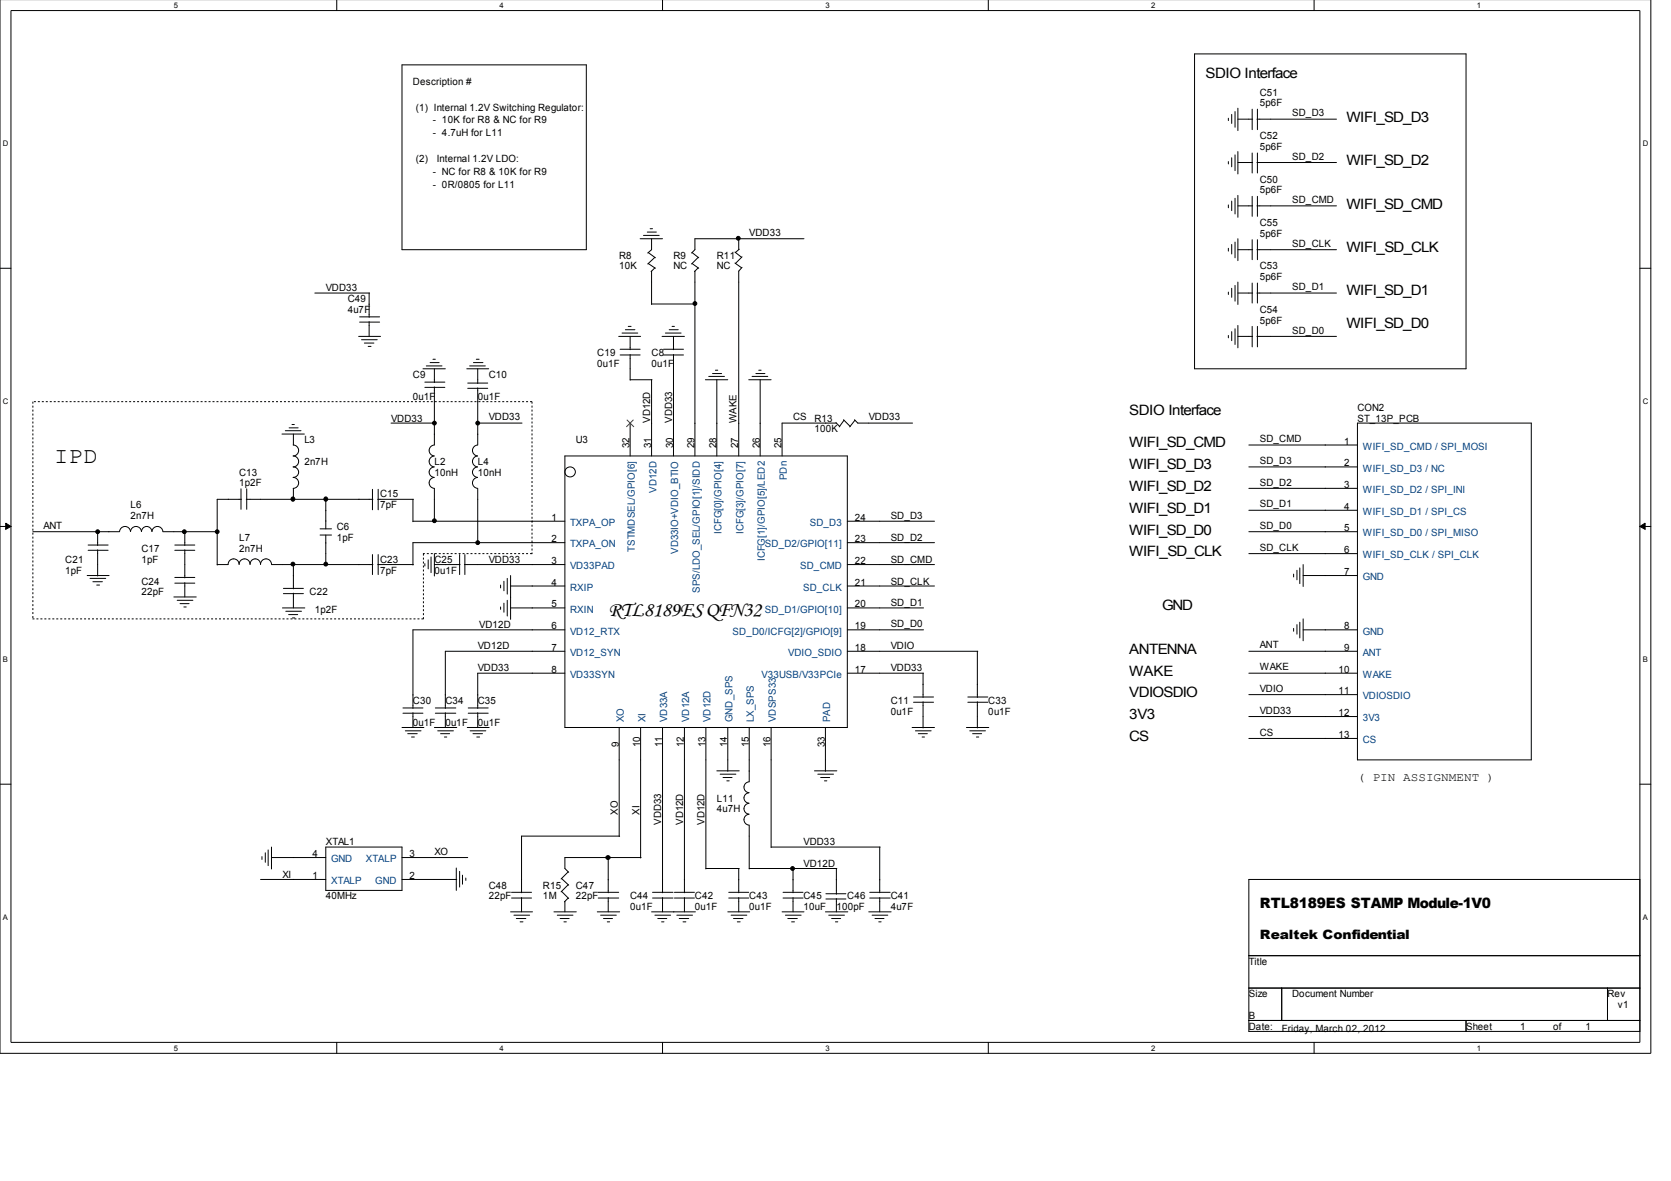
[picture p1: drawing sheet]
<svg xmlns="http://www.w3.org/2000/svg" width="297mm" height="210mm" viewBox="0 0 297 210" stroke-linecap="round" stroke-linejoin="round" font-family="sans-serif">
<path d="M0 -.1v187.3h293.5v-187.3M1.9 1.9h289.6v183.4h-289.6z" fill="none" stroke="#000" stroke-width=".18"/>
<g fill="#fff">
<path d="M30.9 .2h.7v1.4h-.7z"/>
<path d="M30.9 185.5h.7v1.5h-.7z"/>
</g>
<path d="M59.9 -.1v2M59.9 185.3v1.9" fill="none" stroke="#000" stroke-width=".18"/>
<g fill="#fff">
<path d="M88.8 .2h.7v1.4h-.7z"/>
<path d="M88.8 185.5h.7v1.5h-.7z"/>
</g>
<path d="M117.8 -.1v2M117.8 185.3v1.9" fill="none" stroke="#000" stroke-width=".18"/>
<g fill="#fff">
<path d="M146.7 .2h.7v1.4h-.7z"/>
<path d="M146.7 185.5h.7v1.5h-.7z"/>
</g>
<path d="M175.7 -.1v2M175.7 185.3v1.9" fill="none" stroke="#000" stroke-width=".18"/>
<g fill="#fff">
<path d="M204.6 .2h.7v1.4h-.7z"/>
<path d="M204.6 185.5h.7v1.5h-.7z"/>
</g>
<path d="M233.6 -.1v2M233.6 185.3v1.9" fill="none" stroke="#000" stroke-width=".18"/>
<g fill="#fff">
<path d="M262.6 .2h.6v1.4h-.6z"/>
<path d="M262.6 185.5h.6v1.5h-.6z"/>
<path d="M.5 24.7h.9v1.5h-.9z"/>
<path d="M292 24.7h.9v1.5h-.9z"/>
<path d="M.5 70.5h.9v1.5h-.9z"/>
<path d="M292 70.5h.9v1.5h-.9z"/>
</g>
<path d="M0 47.7h1.9M291.5 47.7h2" fill="none" stroke="#000" stroke-width=".18"/>
<g fill="#fff">
<path d="M.5 116.4h.9v1.5h-.9z"/>
<path d="M292 116.4h.9v1.5h-.9z"/>
</g>
<path d="M0 93.6h1.9M291.5 93.6h2" fill="none" stroke="#000" stroke-width=".18"/>
<path d="M1 93l.9 .6-.9 .5zM291.5 93.6l.9-.6v1.1z" fill="#000" stroke="#000" stroke-width=".18"/>
<g fill="#fff">
<path d="M.5 162.2h.9v1.5h-.9z"/>
<path d="M292 162.2h.9v1.5h-.9z"/>
</g>
<g fill="none" stroke="#000" stroke-width=".18">
<path d="M71.5 11.5h32.7v32.9h-32.7zM212.3 9.6h48.3v55.9h-48.3zM219.5 19.8v2.8M220 19.2v4M222.6 19.4v3.6M223.5 19.4v3.6M218.4 21v.4M218.4 28.7v.4M218.4 36.4v.5M218.9 20.3v1.6M218.9 28v1.6M218.9 35.7v1.7"/>
<path d="M219.5 27.5v2.8M219.5 35.2v2.8M220 26.9v4M220 34.7v3.9M220 28.9h2.7M220 21.2h2.7M220 36.6h2.7M222.6 27.2v3.5M222.6 34.9v3.6M223.4 28.9h14.2M223.4 21.2h14.2M223.4 36.6h14.2"/>
<path d="M223.5 27.2v3.5M223.5 34.9v3.6M56 52.1h9.7M63.8 59.8h3.8M63.9 57.2h3.6M63.9 56.3h3.6M65.6 52.1v4.3M65.6 57.2v2.6M110 59.8h3.9M110.6 59.2h2.8M111.2 58.6h1.7M111.7 58h.5"/>
<path d="M112 59.8v2.4M113.8 42.4h4M114.4 41.8h2.8M115.1 41.2h1.6M115.2 44.9l1.3 .9M115.2 46.8l1.3 .9M115.6 40.7h.4M115.8 42.4v2l-.7 .6M115.8 48.2v5.9M115.8 54h7.8M116.4 45.7l-1.3 1.2M116.4 47.6l-.7 .7"/>
<path d="M117.7 59.8h4M118.3 59.2h2.8M119 58.6h1.6M119.5 58h.4M119.7 59.8v2.4M123 44.9l1.2 .9M123 46.8l1.2 .9M123.5 48.2v32.8M124.1 45.7l-1.2 1.2M124.1 47.6l-.7 .7M130.6 46.8l1.2 .8M130.6 44.8l1.2 .9"/>
<path d="M131.3 42.4v2M131.4 44.3l-.7 .6M131.9 47.5l-.6 .7v32.8M131.9 45.6l-1.2 1.2M142.9 42.4h-19.4v2l-.6 .6M218.4 44.1v.5M218.4 51.9v.4M218.4 59.6v.4M218.9 43.4v1.7M218.9 51.2v1.6M218.9 58.9v1.7M219.5 43v2.8"/>
<path d="M219.5 50.7v2.8M219.5 58.4v2.8M220 44.4h2.7M220 59.8h2.7M220 42.4v3.9M220 50.1v4M220 57.8v4M220 52.1h2.7M222.6 42.6v3.6M222.6 50.3v3.6M222.6 58v3.7M223.4 44.4h14.2"/>
<path d="M223.4 59.8h14.2M223.4 52.1h14.2M223.5 42.6v3.6M223.5 50.3v3.6M223.5 58v3.7M50.1 77.1h4M50.7 76.6h2.8M51.4 76h1.6M51.9 75.5h.4M52.1 79.1a.97 .97 0 0 1 1 1 .97 .97 0 0 1-1 .9 .97 .97 0 0 1 1 1 .97 .97 0 0 1-1 1 .93 .93 0 0 1 1 .9 .93 .93 0 0 1-1 1 .97 .97 0 0 1 1 .9 .97 .97 0 0 1-1 1M52.2 77.1v2M64.3 60.4h2.8"/>
<path d="M64.8 61h1.7M65.4 61.6h.6M69.5 75.2h7.8M75.2 65.5h4M75.5 68.8h3.6M75.5 67.9h3.6M75.8 65h2.8M76.5 64.4h1.6M77 63.9h.4M77.2 79.1a.97 .97 0 0 0-.9 1 .97 .97 0 0 0 .9 .9M77.2 65.5v2.5M77.2 68.8v10.3"/>
<path d="M83 65.5h3.9M83.1 68.1h3.6M83.1 69h3.6M83.5 65h2.8M84.2 64.4h1.7M84.7 63.9h.5M84.9 79.1a.97 .97 0 0 0-.9 1 .97 .97 0 0 0 .9 .9M84.9 75.2h7.9M84.9 65.5v2.7M84.9 68.9v10.2M110.2 63.1h3.6M110.2 62.1h3.6"/>
<path d="M112 67.5h3.9M112 63v4.6M112 75.2v5.8M115.8 67.5v13.5M117.9 63.1h3.6M117.9 62.1h3.6M119.7 63v18M125.4 67.5h4M126 66.9h2.8M126.7 66.4h1.6M127.2 65.8h.4M127.4 67.5v13.5"/>
<path d="M133.1 67.5h4M133.7 66.9h2.8M134.4 66.4h1.6M134.9 65.8h.4M135.1 67.5v13.5M148.6 75.1l.7 .7M148.7 75.2h-9.7v5.8M149.9 74.6l1.2 1.2M150 74.7l-.8 1.2M151.9 74.6l.6 .6h9.7M152 74.7l-1 1.2M222 79.1h19.3"/>
<path d="M241.3 75.2h30.9v59.9h-30.9zM15.7 97.8h3.5M15.7 96.9h3.5M17.4 94.5v2.5M17.4 97.7v4.7M23.2 94.5a.97 .97 0 0 0-1-.9 .97 .97 0 0 0-.9 .9h-15.5M25.1 94.5a.97 .97 0 0 0-.9-.9 .97 .97 0 0 0-1 .9M27 94.5a.93 .93 0 0 0-.9-.9 .93 .93 0 0 0-.9 .9M29 94.5a.97 .97 0 0 0-1-.9 .97 .97 0 0 0-1 .9M29 94.5h9.7M31.1 97.8h3.5M31.1 96.9h3.5"/>
<path d="M32.9 94.5v2.5M32.9 97.7v5M42.8 86.9v3.6M42.9 88.7h-4.3v11.7M43.8 88.7h22.5M43.9 86.9v3.6M52.2 86.8v1.9M56.9 94h2M56.9 95.1h2M57.9 88.7v5.3M57.9 95.1v5.3M66.2 87v3.6"/>
<path d="M66.2 98.6v3.5M67.1 88.7h6.4M67.2 87v3.6M67.2 98.6v3.5M73.4 92.6h27M73.4 88.7v4M76.1 99.5v1.6M76.6 99v2.8M77.2 84.9a.97 .97 0 0 0-.9 .9 .97 .97 0 0 0 .9 1M77.2 83a.93 .93 0 0 0-.9 .9 .93 .93 0 0 0 .9 .9M77.2 81a.97 .97 0 0 0-.9 1 .97 .97 0 0 0 .9 1M77.2 86.8v5.9"/>
<path d="M77.2 98.4v4M81.7 98.6v3.5M82.6 98.6v3.5M84.9 83a.93 .93 0 0 0-.9 .9 .93 .93 0 0 0 .9 1 .97 .97 0 0 0-.9 .9 .97 .97 0 0 0 .9 1M84.9 81a.97 .97 0 0 0-.9 1 .97 .97 0 0 0 .9 1M84.9 86.8v9.7M100.4 81h50.2v48.3h-50.2zM100.4 96.4h-27v4M150.6 96.4h15.5M150.6 92.6h15.5M222 83h19.3M222 86.8h19.3"/>
<path d="M222 90.7h19.3M222 94.5h19.3M222 98.4h19.3M15.5 102.3h3.9M16 102.8h2.8M16.5 103.4h1.7M17.2 104h.5M30.9 106.1h4M31.1 103.6h3.5M31.1 102.6h3.5M31.5 106.7h2.8M32 107.3h1.6"/>
<path d="M32.7 107.9h.4M32.9 103.6v2.5M38.6 100.3h2M40.6 100.3a.97 .97 0 0 1 .9-1 .97 .97 0 0 1 1 1 .97 .97 0 0 1 1-1 .97 .97 0 0 1 .9 1 .93 .93 0 0 1 1-1 .93 .93 0 0 1 .9 1 .97 .97 0 0 1 1-1 .97 .97 0 0 1 1 1M48.3 100.3h18M50.2 108h4M50.4 105.5h3.5M50.4 104.6h3.5M50.8 108.6h2.8M51.3 109.2h1.6M52 109.8h.4M52.2 100.3v4.4"/>
<path d="M52.2 105.4v2.6M67.1 100.3h6.4M75.5 100.2v.4M77.2 100.3h4.6M82.5 100.3h17.9M89 104v.5M89 107.9v.4M89.6 103.3v1.7M89.6 107.2v1.6M90.2 102.8v2.8M90.2 106.7v2.8M90.8 102.3v7.8"/>
<path d="M90.8 108h9.6M90.8 104.2h9.6M100.4 111.9h-27v14M100.4 115.8h-21.2v10.1M100.4 119.6h-15.5v6.3M150.6 108h13.6M150.6 100.3h15.5M150.6 111.9h13.6M150.6 115.8h23.2M150.6 119.6h13.6M150.6 104.2h15.5M164.1 119.6v4.4"/>
<path d="M173.7 115.8v8.2M222 115.8h19.3M222 119.6h19.3M230 102v.5M230 111.7v.5M230.5 101.4v1.7M230.5 111v1.7M231.1 100.9v2.8M231.1 110.6v2.8M231.6 102.3h9.7M231.6 100.3v3.9M231.6 110v3.9"/>
<path d="M231.6 111.9h9.7M0 139.4h1.9M71.5 129.3h3.9M71.6 126.8h3.6M71.6 125.8h3.6M72.1 129.9h2.7M72.5 130.4h1.7M73.2 131h.5M73.4 126.7v2.6M77.2 129.3h4M77.4 126.8h3.6M77.4 125.8h3.6"/>
<path d="M77.8 129.9h2.8M78.3 130.4h1.6M79 131h.4M79.2 126.7v2.6M83.1 129.3h3.9M83.2 126.8h3.6M83.2 125.8h3.6M83.6 129.9h2.8M84.1 130.4h1.7M84.8 131h.5M84.9 126.7v2.6M110.1 129.3v19.4"/>
<path d="M113.9 129.3v23.2M117.8 129.3v29.4M121.7 129.3v29.4M125.5 129.3v25.1M127.4 137h4M128 137.6h2.8M128.5 138.2h1.6M129.2 138.8h.4M129.4 129.3v7.8M133.1 139a.97 .97 0 0 0-.9 .9 .97 .97 0 0 0 .9 1M133.2 129.3v9.7M137.1 129.3v21.3"/>
<path d="M144.8 137h4M145.4 137.6h2.8M145.9 138.2h1.6M146.6 138.8h.4M146.7 129.3v7.8M162.1 129.3h4M162.4 124.8h3.5M162.4 123.9h3.5M162.7 129.9h2.8M163.2 130.4h1.6M163.9 131h.4M164.1 124.7v4.7"/>
<path d="M171.8 129.3h4M172 124.8h3.6M172 123.9h3.6M172.4 129.9h2.8M172.9 130.4h1.6M173.6 131h.4M173.7 124.7v4.7M222 123.5h19.3M222 127.4h19.3M222 131.2h19.3M291.5 139.4h2M46.3 156.3h11.6"/>
<path d="M46.6 152.2v.6M47.2 151.6v1.7M47.7 151.1v2.8M48.3 150.6v3.8M48.3 152.4h9.6M57.9 150.6h13.6v7.7h-13.6zM71.5 156.3h9.7M71.5 152.4h11.6M81.1 154.3v4M81.7 154.9v2.8M82.2 155.5v1.7M82.8 156.1v.4"/>
<path d="M90.9 159.6h3.6M90.9 158.6h3.6M92.7 159.5v2.6M99.8 156.1l1.3 1.2M99.8 158.4l1.3 1.3M101 155l-1.3 1.2M101 157.2l-1.3 1.3M101 159.6l-.7 .7M106.3 159.6h3.7M106.3 158.6h3.7M108.1 152.4v6.3M108.1 159.5v2.6"/>
<path d="M110.2 148.6h-17.5v10.1M114 152.4h-13.6v2l.7 .6M116 159.6h3.6M116 158.6h3.6M117.8 159.5v2.6M119.9 159.6h3.5M119.9 158.6h3.5M121.7 159.5v2.6M125.5 154.4h5.9M129.5 159.6h3.6M129.5 158.6h3.6M131.3 154.4v4.3"/>
<path d="M131.3 159.5v2.6M133.1 142.8a.98 .98 0 0 0-.9 .9 .98 .98 0 0 0 .9 1 .97 .97 0 0 0-.9 1 .97 .97 0 0 0 .9 1M133.1 140.9a.93 .93 0 0 0-.9 .9 .93 .93 0 0 0 .9 1M133.2 146.7v7.7M133.2 154.4h15.6M137.1 150.6h19.4M139.2 159.6h3.5M139.2 158.6h3.5M141 154.4v4.3M141 159.5v2.6M146.8 158.8h3.6M146.8 159.8h3.6"/>
<path d="M148.7 154.4v4.5M148.7 159.7v2.4M154.6 159.6h3.6M154.6 158.6h3.6M156.4 150.6v8.1M156.4 159.5v2.6M222 156.3h69.5v27h-69.5zM90.8 162.1h3.9M91.4 162.7h2.7M91.8 163.3h1.7M92.5 163.8h.5M98.5 162.1h3.9"/>
<path d="M99.1 162.7h2.8M99.6 163.3h1.6M100.2 163.8h.5M100.4 160.2v1.9M106.2 162.1h4M106.8 162.7h2.8M107.3 163.3h1.6M107.9 163.8h.5M115.8 162.1h7.8M116.4 162.7h2.8M116.9 163.3h1.6M117.6 163.8h.4"/>
<path d="M120.3 162.7h2.8M120.7 163.3h1.7M121.4 163.8h.5M129.4 162.1h3.9M130 162.7h2.8M130.4 163.3h1.7M131.1 163.8h.5M139 162.1h3.9M139.6 162.7h2.8M140 163.3h1.7M140.7 163.8h.5M146.7 162.1h4"/>
<path d="M147.3 162.7h2.8M147.8 163.3h1.6M148.5 163.8h.4M154.4 162.1h4M155 162.7h2.8M155.5 163.3h1.6M156.2 163.8h.4M222 169.9h69.5M222 175.6h69.5M227.8 175.6v5.8M285.8 175.6v5.8M222 181.4h69.5"/>
<path d="M260.6 181.4v1.9"/>
<circle cx="101.4" cy="83.9" r=".91"/>
</g>
<path d="M5.8 71.4v38.7M94.6 71.4h-88.8M94.6 71.4v27.1M75.3 98.4v11.7M94.6 98.4h-19.4M75.3 110h-69.5" fill="none" stroke="#000" stroke-width=".18" stroke-dasharray=".4 .4 .4 .4 .4 .4 .4 .4" stroke-linecap="butt"/>
<path d="M111.4 74.6l1.3 1.3M112.6 74.6l-1.3 1.3" fill="none" stroke="#804000" stroke-width=".18"/>
<g fill="#000" stroke="#000" stroke-width=".18">
<circle cx="123.5" cy="53.9" r=".34"/>
<circle cx="131.2" cy="42.3" r=".34"/>
<circle cx="77.2" cy="75.2" r=".34"/>
<circle cx="84.9" cy="75.2" r=".34"/>
<circle cx="17.4" cy="94.5" r=".34"/>
<circle cx="32.8" cy="94.5" r=".34"/>
<circle cx="38.6" cy="94.5" r=".34"/>
<circle cx="52" cy="88.7" r=".36"/>
<circle cx="57.9" cy="88.7" r=".36"/>
<circle cx="77.2" cy="92.6" r=".34"/>
<circle cx="84.9" cy="96.4" r=".34"/>
<circle cx="52.1" cy="100.3" r=".34"/>
<circle cx="57.9" cy="100.3" r=".34"/>
<circle cx="108.1" cy="152.4" r=".36"/>
<circle cx="140.9" cy="154.4" r=".34"/>
</g>
<text font-size="4.1" x="9.7" y="82.2">IPD</text>
<text font-size="3.6" x="108.1" y="109.4">RTL8189ES QFN32</text>
<g font-size="2.5">
<text x="214.3" y="13.9">SDIO Interface</text>
<text x="239.4" y="21.6">WIFI_SD_D3</text>
<text x="239.4" y="29.3">WIFI_SD_D2</text>
<text x="239.4" y="37.1">WIFI_SD_CMD</text>
<text x="239.4" y="44.8">WIFI_SD_CLK</text>
<text x="239.4" y="52.5">WIFI_SD_D1</text>
<text x="239.4" y="58.3">WIFI_SD_D0</text>
<text x="200.7" y="73.8">SDIO Interface</text>
<text x="200.7" y="79.5">WIFI_SD_CMD</text>
<text x="200.7" y="83.4">WIFI_SD_D3</text>
<text x="200.7" y="87.2">WIFI_SD_D2</text>
<text x="200.7" y="91.1">WIFI_SD_D1</text>
<text x="200.7" y="95">WIFI_SD_D0</text>
<text x="200.7" y="98.8">WIFI_SD_CLK</text>
<text x="206.6" y="108.5">GND</text>
<text x="200.7" y="116.2">ANTENNA</text>
<text x="200.7" y="124">VDIOSDIO</text>
<text x="200.7" y="120.1">WAKE</text>
<text x="200.7" y="131.7">CS</text>
<text x="200.7" y="127.8">3V3</text>
<text x="223.9" y="161.4">RTL8189ES STAMP Module-1V0</text>
</g>
<text font-size="2.3" x="223.9" y="167">Realtek Confidential</text>
<text font-size="2.1" x="241.3" y="138.9">( PIN ASSIGNMENT )</text>
<g font-size="1.8">
<text x="73.4" y="15.1">Description #</text>
<text x="223.9" y="17">C51</text>
<text x="73.9" y="19.7">(1) Internal 1.2V Switching Regulator:</text>
<text x="77" y="21.9">- 10K for R8 &amp; NC for R9</text>
<text x="223.9" y="18.9">5p6F</text>
<text x="229.7" y="20.7">SD_D3</text>
<text x="73.9" y="28.8">(2)</text>
<text x="77" y="24.2">- 4.7uH for L11</text>
<text x="77.6" y="28.8">Internal 1.2V LDO:</text>
<text x="223.9" y="24.7">C52</text>
<text x="223.9" y="26.7">5p6F</text>
<text x="229.7" y="28.4">SD_D2</text>
<text x="77" y="31.1">- NC for R8 &amp; 10K for R9</text>
<text x="77" y="33.4">- 0R/0805 for L11</text>
<text x="223.9" y="32.4">C50</text>
<text x="223.9" y="34.4">5p6F</text>
<text x="133.2" y="41.9">VDD33</text>
<text x="223.9" y="40.1">C55</text>
<text x="229.7" y="36.1">SD_CMD</text>
<text x="110.1" y="46">R8</text>
<text x="110.1" y="47.9">10K</text>
<text x="119.7" y="46">R9</text>
<text x="119.7" y="47.9">NC</text>
<text x="127.4" y="46">R11</text>
<text x="127.4" y="47.9">NC</text>
<text x="223.9" y="42.1">5p6F</text>
<text x="223.9" y="47.9">C53</text>
<text x="229.7" y="43.9">SD_CLK</text>
<text x="57.9" y="51.7">VDD33</text>
<text x="61.8" y="53.7">C49</text>
<text x="223.9" y="49.8">5p6F</text>
<text x="229.7" y="51.6">SD_D1</text>
<text x="61.8" y="55.6">4u7F</text>
<text x="223.9" y="55.6">C54</text>
<text x="223.9" y="57.5">5p6F</text>
<text x="229.7" y="59.3">SD_D0</text>
<text x="106.2" y="63.3">C19</text>
<text x="106.2" y="65.3">0u1F</text>
<text x="115.8" y="63.3">C8</text>
<text x="115.8" y="65.3">0u1F</text>
<text x="73.4" y="67.2">C9</text>
<text x="73.4" y="71">0u1F</text>
<text x="84.9" y="71">0u1F</text>
<text x="86.9" y="67.2">C10</text>
<text x="69.5" y="74.9">VDD33</text>
<text x="86.9" y="74.7">VDD33</text>
<text x="115.6" y="75.2" transform="rotate(-90 115.6 75.2)">VD12D</text>
<text x="119.5" y="75.2" transform="rotate(-90 119.5 75.2)">VDD33</text>
<text x="130.9" y="75.2" transform="rotate(-90 130.9 75.2)">WAKE</text>
<text x="141" y="74.7">CS</text>
<text x="144.8" y="74.9">R13</text>
<text x="144.8" y="76.8">100K</text>
<text x="154.4" y="74.7">VDD33</text>
<text x="241.3" y="73">CON2</text>
<text x="241.3" y="74.9">ST_13P_PCB</text>
<text x="54.1" y="78.8">L3</text>
<text x="54.1" y="82.6">2n7H</text>
<text x="77.2" y="82.6">L2</text>
<text x="84.9" y="82.6">L4</text>
<text x="102.4" y="78.8">U3</text>
<text x="111.9" y="79.7" transform="rotate(-90 111.9 79.7)">32</text>
<text x="115.7" y="79.7" transform="rotate(-90 115.7 79.7)">31</text>
<text x="119.6" y="79.7" transform="rotate(-90 119.6 79.7)">30</text>
<text x="123.4" y="79.7" transform="rotate(-90 123.4 79.7)">29</text>
<text x="127.3" y="79.7" transform="rotate(-90 127.3 79.7)">28</text>
<text x="131.2" y="79.7" transform="rotate(-90 131.2 79.7)">27</text>
<text x="135" y="79.7" transform="rotate(-90 135 79.7)">26</text>
<text x="138.9" y="79.7" transform="rotate(-90 138.9 79.7)">25</text>
<text x="223.9" y="82.5">SD_D3</text>
<text x="223.9" y="78.6">SD_CMD</text>
<text x="238.9" y="79">1</text>
<text x="238.9" y="82.9">2</text>
<text x="42.5" y="84.6">C13</text>
<text x="42.5" y="86.5">1p2F</text>
<text x="67.6" y="88.4">C15</text>
<text x="77.2" y="84.6">10nH</text>
<text x="84.9" y="84.6">10nH</text>
<text x="223.9" y="86.3">SD_D2</text>
<text x="238.9" y="86.7">3</text>
<text x="7.7" y="94">ANT</text>
<text x="23.2" y="90.4">L6</text>
<text x="23.2" y="92.3">2n7H</text>
<text x="59.9" y="94.2">C6</text>
<text x="67.6" y="90.4">7pF</text>
<text x="98" y="92.6">1</text>
<text x="152" y="92.6">24</text>
<text x="158.3" y="92.3">SD_D3</text>
<text x="223.9" y="94">SD_D0</text>
<text x="223.9" y="90.2">SD_D1</text>
<text x="238.9" y="90.6">4</text>
<text x="238.9" y="94.4">5</text>
<text x="11.6" y="100">C21</text>
<text x="11.6" y="102">1pF</text>
<text x="25.1" y="98.1">C17</text>
<text x="25.1" y="100">1pF</text>
<text x="42.5" y="96.1">L7</text>
<text x="42.5" y="98.1">2n7H</text>
<text x="59.9" y="96.1">1pF</text>
<text x="67.6" y="100">C23</text>
<text x="67.6" y="102">7pF</text>
<text x="77.2" y="100">C25</text>
<text x="77.2" y="102">0u1F</text>
<text x="86.9" y="100">VDD33</text>
<text x="98" y="100.3">3</text>
<text x="98" y="96.4">2</text>
<text x="152" y="100.3">22</text>
<text x="152" y="96.4">23</text>
<text x="158.3" y="96.1">SD_D2</text>
<text x="158.3" y="100">SD_CMD</text>
<text x="223.9" y="97.9">SD_CLK</text>
<text x="238.9" y="98.3">6</text>
<text x="25.1" y="103.9">C24</text>
<text x="25.1" y="105.8">22pF</text>
<text x="55" y="105.8">C22</text>
<text x="98" y="108">5</text>
<text x="98" y="104.1">4</text>
<text x="152" y="104.1">21</text>
<text x="152" y="108">20</text>
<text x="158.3" y="103.9">SD_CLK</text>
<text x="158.3" y="107.7">SD_D1</text>
<text x="238.9" y="102.2">7</text>
<text x="56" y="108.9">1p2F</text>
<text x="85.2" y="111.6">VD12D</text>
<text x="98" y="111.9">6</text>
<text x="152" y="111.9">19</text>
<text x="158.3" y="111.4">SD_D0</text>
<text x="238.9" y="111.9">8</text>
<text x="84.9" y="115.4">VD12D</text>
<text x="84.9" y="119.3">VDD33</text>
<text x="98" y="115.7">7</text>
<text x="98" y="119.6">8</text>
<text x="152" y="115.7">18</text>
<text x="152" y="119.6">17</text>
<text x="158.3" y="115.4">VDIO</text>
<text x="158.3" y="119.3">VDD33</text>
<text x="223.9" y="115.2">ANT</text>
<text x="223.9" y="119.1">WAKE</text>
<text x="237.9" y="119.6">10</text>
<text x="238.9" y="115.7">9</text>
<text x="73.4" y="125.1">C30</text>
<text x="79.2" y="125.1">C34</text>
<text x="84.9" y="125.1">C35</text>
<text x="158.3" y="125.1">C11</text>
<text x="175.7" y="125.1">C33</text>
<text x="223.9" y="123">VDIO</text>
<text x="237.9" y="123.4">11</text>
<text x="73.4" y="129">0u1F</text>
<text x="79.2" y="129">0u1F</text>
<text x="84.9" y="129">0u1F</text>
<text x="158.3" y="127">0u1F</text>
<text x="175.7" y="127">0u1F</text>
<text x="223.9" y="126.8">VDD33</text>
<text x="223.9" y="130.7">CS</text>
<text x="237.9" y="127.3">12</text>
<text x="237.9" y="131.2">13</text>
<text x="110" y="132.8" transform="rotate(-90 110 132.8)">9</text>
<text x="113.8" y="132.8" transform="rotate(-90 113.8 132.8)">10</text>
<text x="117.7" y="132.8" transform="rotate(-90 117.7 132.8)">11</text>
<text x="121.6" y="132.8" transform="rotate(-90 121.6 132.8)">12</text>
<text x="125.4" y="132.8" transform="rotate(-90 125.4 132.8)">13</text>
<text x="129.3" y="132.8" transform="rotate(-90 129.3 132.8)">14</text>
<text x="133.1" y="132.8" transform="rotate(-90 133.1 132.8)">15</text>
<text x="137" y="132.8" transform="rotate(-90 137 132.8)">16</text>
<text x="146.6" y="132.8" transform="rotate(-90 146.6 132.8)">33</text>
<text x="127.4" y="142.5">L11</text>
<text x="109.8" y="144.9" transform="rotate(-90 109.8 144.9)">XO</text>
<text x="113.7" y="144.9" transform="rotate(-90 113.7 144.9)">XI</text>
<text x="117.5" y="146.7" transform="rotate(-90 117.5 146.7)">VDD33</text>
<text x="121.4" y="146.7" transform="rotate(-90 121.4 146.7)">VD12D</text>
<text x="125.2" y="146.7" transform="rotate(-90 125.2 146.7)">VD12D</text>
<text x="127.4" y="144.4">4u7H</text>
<text x="50.2" y="156">XI</text>
<text x="55.5" y="152.3">4</text>
<text x="57.9" y="150.2">XTAL1</text>
<text x="72.8" y="152.3">3</text>
<text x="77.2" y="151.9">XO</text>
<text x="142.8" y="150.2">VDD33</text>
<text x="142.8" y="154">VD12D</text>
<text x="55.5" y="156.2">1</text>
<text x="57.9" y="159.9">40MHz</text>
<text x="72.8" y="156.2">2</text>
<text x="86.9" y="157.9">C48</text>
<text x="86.9" y="159.9">22pF</text>
<text x="96.5" y="157.9">R15</text>
<text x="96.5" y="159.9">1M</text>
<text x="102.4" y="157.9">C47</text>
<text x="102.4" y="159.9">22pF</text>
<text x="112" y="159.9">C44</text>
<text x="112" y="161.8">0u1F</text>
<text x="123.5" y="159.9">C42</text>
<text x="123.5" y="161.8">0u1F</text>
<text x="133.2" y="159.9">C43</text>
<text x="133.2" y="161.8">0u1F</text>
<text x="142.8" y="159.9">C45</text>
<text x="142.8" y="161.8">10uF</text>
<text x="148.7" y="161.8">100pF</text>
<text x="150.6" y="159.9">C46</text>
<text x="158.3" y="159.9">C41</text>
<text x="158.3" y="161.8">4u7F</text>
<text x="222" y="171.5">Title</text>
<text x="222" y="177.2">Size</text>
<text x="229.7" y="177.2">Document Number</text>
<text x="285.8" y="177.2">Rev</text>
<text x="287.6" y="179.2">v1</text>
<text x="222" y="181.1">B</text>
<text x="222" y="183">Date:</text>
<text x="227.8" y="183.4">Friday, March 02, 2012</text>
<text x="260.6" y="183">Sheet</text>
<text x="270.3" y="183">1</text>
<text x="276.1" y="183">of</text>
<text x="281.9" y="183">1</text>
</g>
<g font-size="1.8" fill="#004080">
<text x="242.2" y="79.9">WIFI_SD_CMD / SPI_MOSI</text>
<text x="242.2" y="83.8">WIFI_SD_D3 / NC</text>
<text x="116.7" y="87.6" transform="rotate(-90 116.7 87.6)">VD12D</text>
<text x="139.9" y="85.4" transform="rotate(-90 139.9 85.4)">PDn</text>
<text x="242.2" y="87.6">WIFI_SD_D2 / SPI_INI</text>
<text x="101.3" y="93.5">TXPA_OP</text>
<text x="128.3" y="94.9" transform="rotate(-90 128.3 94.9)">ICFG[0]/GPIO[4]</text>
<text x="132.2" y="94.9" transform="rotate(-90 132.2 94.9)">ICFG[3]/GPIO[7]</text>
<text x="143.9" y="93.5">SD_D3</text>
<text x="242.2" y="91.5">WIFI_SD_D1 / SPI_CS</text>
<text x="242.2" y="95.3">WIFI_SD_D0 / SPI_MISO</text>
<text x="101.3" y="101.2">VD33PAD</text>
<text x="101.3" y="97.3">TXPA_ON</text>
<text x="112.9" y="98.1" transform="rotate(-90 112.9 98.1)">TSTMDSEL/GPIO[6]</text>
<text x="120.6" y="98.5" transform="rotate(-90 120.6 98.5)">VD33IO+VDIO_BTIO</text>
<text x="136" y="99.8" transform="rotate(-90 136 99.8)">ICFG[1]/GPIO[5]/LED2</text>
<text x="136" y="97.3">SD_D2/GPIO[11]</text>
<text x="142.2" y="101.2">SD_CMD</text>
<text x="242.2" y="99.2">WIFI_SD_CLK / SPI_CLK</text>
<text x="101.3" y="105">RXIP</text>
<text x="124.4" y="105.4" transform="rotate(-90 124.4 105.4)">SPS/LDO_SEL/GPIO[1]/SIDD</text>
<text x="142.7" y="105">SD_CLK</text>
<text x="242.2" y="103.1">GND</text>
<text x="101.3" y="108.9">RXIN</text>
<text x="101.3" y="112.8">VD12_RTX</text>
<text x="130.2" y="112.8">SD_D0/ICFG[2]/GPIO[9]</text>
<text x="136" y="108.9">SD_D1/GPIO[10]</text>
<text x="242.2" y="112.8">GND</text>
<text x="101.3" y="116.6">VD12_SYN</text>
<text x="140.1" y="116.6">VDIO_SDIO</text>
<text x="242.2" y="116.6">ANT</text>
<text x="101.3" y="120.5">VD33SYN</text>
<text x="135.4" y="120.5">V33USB/V33PCIe</text>
<text x="242.2" y="120.5">WAKE</text>
<text x="242.2" y="124.3">VDIOSDIO</text>
<text x="110.9" y="128.4" transform="rotate(-90 110.9 128.4)">XO</text>
<text x="114.7" y="128.4" transform="rotate(-90 114.7 128.4)">XI</text>
<text x="118.6" y="128.4" transform="rotate(-90 118.6 128.4)">VD33A</text>
<text x="122.5" y="128.4" transform="rotate(-90 122.5 128.4)">VD12A</text>
<text x="126.3" y="128.4" transform="rotate(-90 126.3 128.4)">VD12D</text>
<text x="130.2" y="128.4" transform="rotate(-90 130.2 128.4)">GND_SPS</text>
<text x="134" y="128.4" transform="rotate(-90 134 128.4)">LX_SPS</text>
<text x="137.9" y="128.4" transform="rotate(-90 137.9 128.4)">VDSPS33</text>
<text x="147.6" y="128.4" transform="rotate(-90 147.6 128.4)">PAD</text>
<text x="242.2" y="128.2">3V3</text>
<text x="242.2" y="132.1">CS</text>
<text x="58.8" y="153.3">GND</text>
<text x="65" y="153.3">XTALP</text>
<text x="58.8" y="157.2">XTALP</text>
<text x="66.7" y="157.2">GND</text>
</g>
<g font-size="1.4">
<text x="30.9" y="1.5">5</text>
<text x="88.8" y="1.5">4</text>
<text x="146.7" y="1.5">3</text>
<text x="204.6" y="1.5">2</text>
<text x="262.6" y="1.5">1</text>
<text x=".5" y="26">D</text>
<text x="292" y="26">D</text>
<text x=".5" y="71.8">C</text>
<text x="292" y="71.8">C</text>
<text x=".5" y="117.7">B</text>
<text x="292" y="117.7">B</text>
<text x=".5" y="163.5">A</text>
<text x="292" y="163.5">A</text>
<text x="30.9" y="186.8">5</text>
<text x="88.8" y="186.8">4</text>
<text x="146.7" y="186.8">3</text>
<text x="204.6" y="186.8">2</text>
<text x="262.6" y="186.8">1</text>
</g>
</svg>
